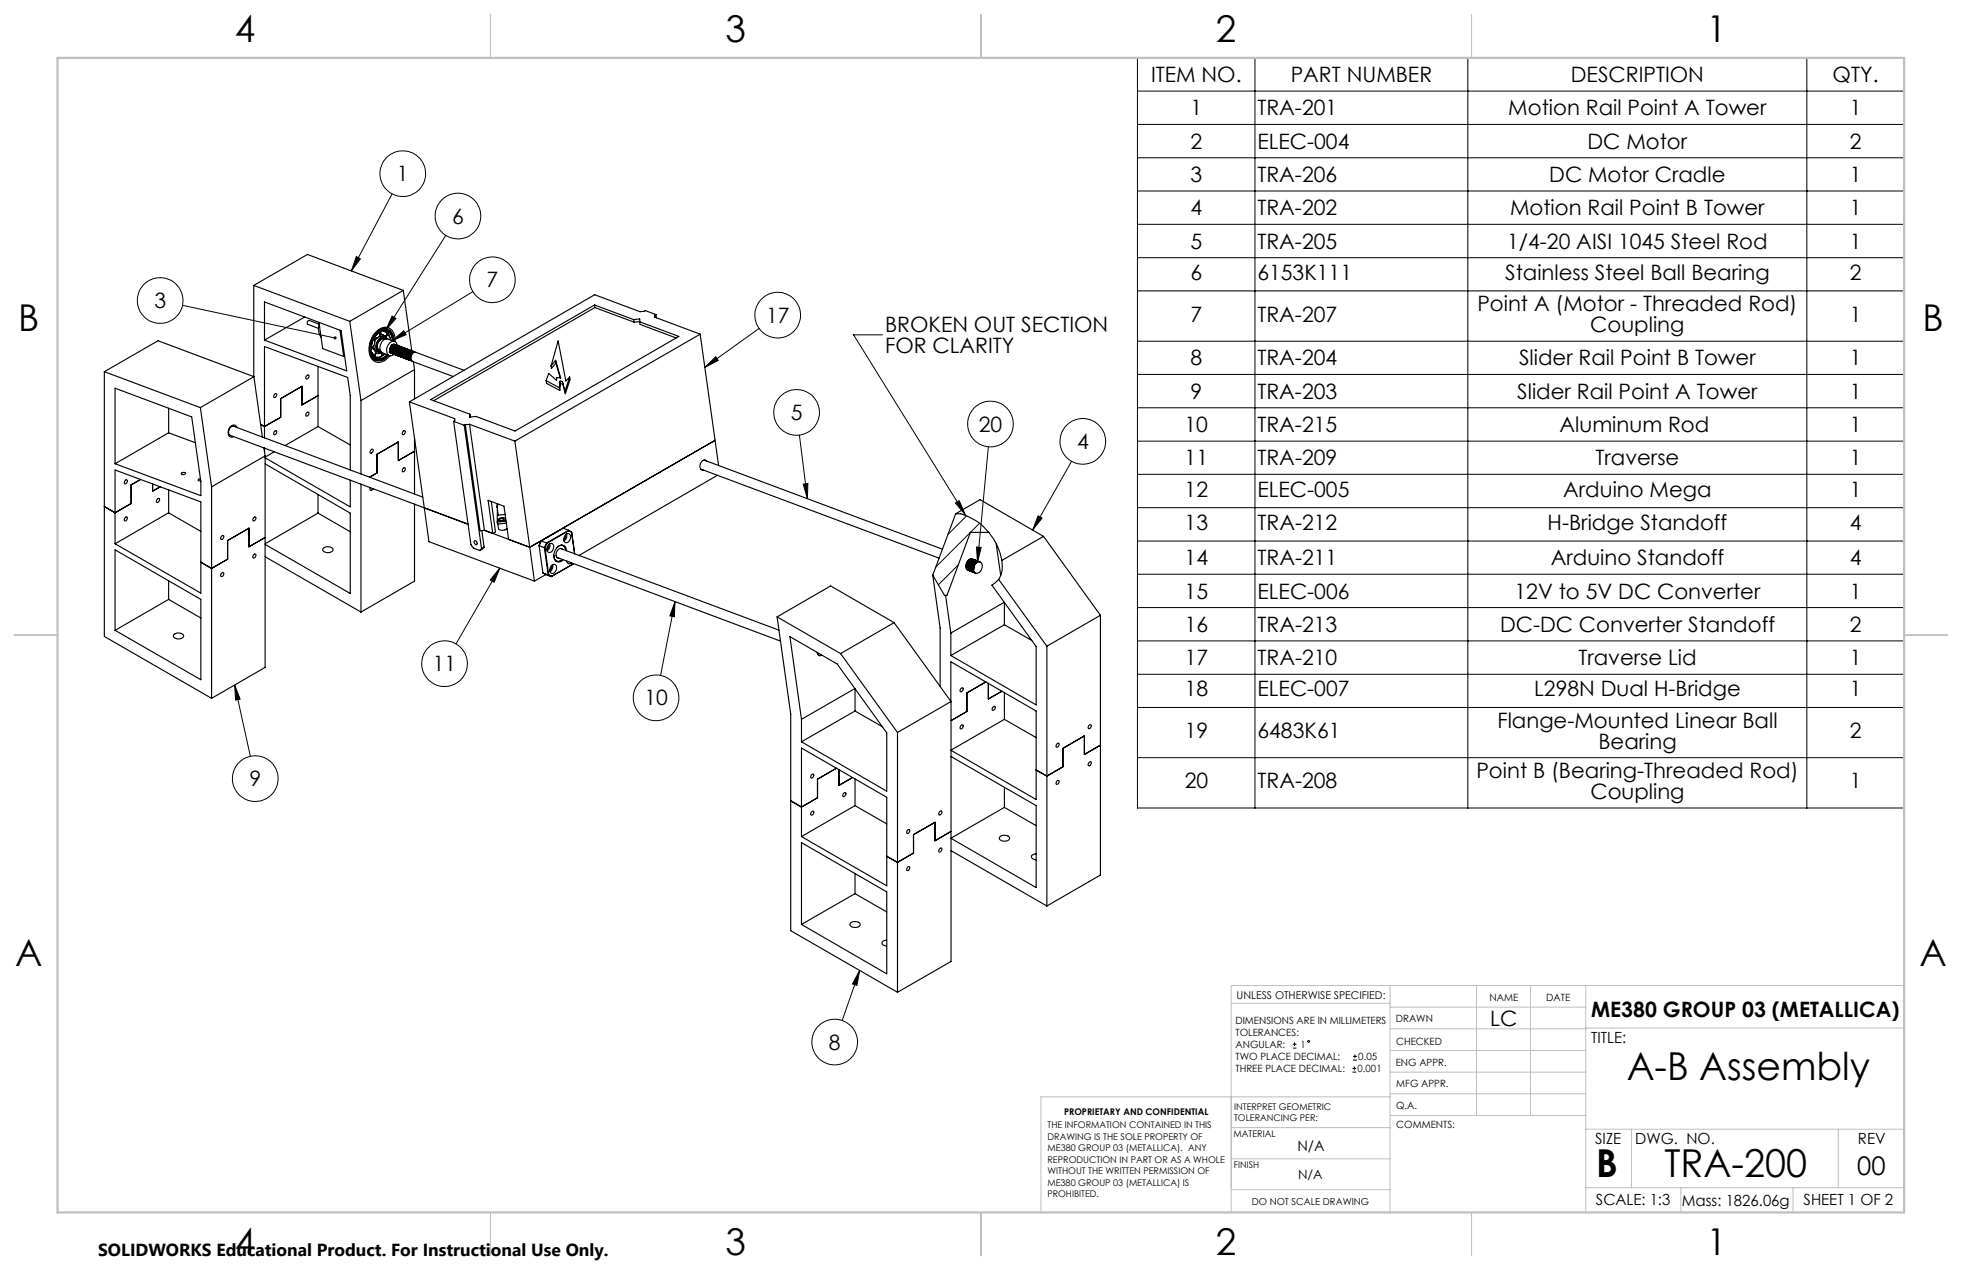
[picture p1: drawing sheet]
<svg xmlns="http://www.w3.org/2000/svg" width="432mm" height="279mm" viewBox="0 0 432 279" stroke-linecap="round" stroke-linejoin="round" font-family="sans-serif">
<g fill="none" stroke="#000" stroke-width=".22">
<path d="M250.3 12.7h168.8v165.1h-168.8zM276.2 12.7v165.1M323 12.7v165.1M397.7 12.7v165.1M250.3 20h168.8M250.3 27.4h168.8M250.3 34.7h168.8M78.4 56.4l.9 .5-2 2.7zM86.3 42.7l-9 16.9M98.1 51.8l-13.2 20.8M250.3 42h168.8M250.3 49.4h168.8"/>
<path d="M250.3 56.7h168.8M40.1 67.2l33.7 7.2M86.3 69.5l.8 .6-2.2 2.5zM86.3 74.9l2.6-2.1 .5 .8zM104.1 64.2l-17.8 10.7M167.1 72.2l-12 8.6M194.2 73.7h-6.3l24.5 39.5M250.3 64h168.8M250.3 75.1h168.8M155.1 80.8l2.4-2.3 .6 .8zM175.9 95.7l1.8 14M217.5 98.3l-2.4 25.4"/>
<path d="M250.3 82.4h168.8M250.3 89.7h168.8M250.3 97h168.8M176.8 106.5l1-.1-.1 3.3zM210.3 110.7l.8-.6 1.3 3.1zM212.7 113.5l-4.1 4.1M215.6 115.1l-9.6 9.6M228.5 113.5l.8 .5-2 2.6zM235.8 101.5l-8.5 15.1M250.3 104.4h168.8M250.3 111.7h168.8M250.3 119h168.8"/>
<path d="M110 125l-1.2 3.1-.9-.5zM110 125l-9.6 16.6M148.6 132.4l-.2 3.3-1-.2zM148.6 132.4l-3.2 16.2M210.9 124.2l-4.4 4.5M214.9 120.3l1 .1-.8 3.3zM250.3 126.3h168.8M250.3 133.7h168.8M51.6 150.7l1.2 3.1-.9 .2zM51.6 150.7l3.5 15.7M250.3 141h168.8M250.3 148.3h168.8"/>
<path d="M250.3 155.6h168.8M250.3 166.7h168.8M189.2 213.5l-.6 3.3-1-.3zM189.2 213.5l-3.9 11M284.5 230.6h.8M284.5 229.7h.8M284.9 229.3v.9M297.6 235.9h.9M297.6 235.1h.9M297.8 233.2h.8M297.8 232.4h.8M298.1 234.6v.9"/>
<path d="M298.2 232v.8"/>
<circle cx="88.6" cy="38.2" r="5"/>
<circle cx="100.8" cy="47.5" r="5"/>
<circle cx="35.3" cy="66.1" r="5"/>
<circle cx="108.4" cy="61.6" r="5"/>
<circle cx="171.2" cy="69.3" r="5"/>
<circle cx="175.3" cy="90.7" r="5"/>
<circle cx="218" cy="93.3" r="5"/>
<circle cx="238.3" cy="97.1" r="5"/>
<circle cx="97.8" cy="146" r="5"/>
<circle cx="144.4" cy="153.5" r="5"/>
<circle cx="56.2" cy="171.3" r="5"/>
<circle cx="183.7" cy="229.2" r="5"/>
<circle cx="288" cy="229.1" r=".2"/>
</g>
<g fill="none" stroke="#000" stroke-width=".25">
<path d="M55.8 62.8l21.2 7.9M55.8 62.8v20.1M55.8 62.8l11.9-6.8 21.1 7.9M58.2 66.4l16.9 6.3 1.2 8.9-18.1-6.8zM67.1 69.7l-8.9 5.1M70.2 71.3l-2.1-.8a.49 .49 0 0 0-.5 .3 .49 .49 0 0 0 .2 .6l2.3 .8M70.2 70.9l.8 5.8 4.6 1.7M70.2 71.2v.2a3.1 3.1 0 0 0 .5 2.8M74.8 72.6l.8 5.8M75.8 78.3l-.2 .1M77 70.7l2.4 17.4M81.8 76.3v.1"/>
<path d="M81.8 77.6l.3 .5M81.9 76.5a.86 .86 0 0 1 .7 .8l.1-.1M81.9 76.6a.94 .94 0 0 1 .6 1.3l-.4 .3 .1-.1-.4-.6M81.9 76.4h-.2M81.9 76.4v.2M81.9 76.6l-.2 .1M81.9 75.4l-.1 .4M82.2 74.6a1.06 1.06 0 0 1-.5 1.7l.2 .1M82.3 76v.2a1.17 1.17 0 0 0 1.1 1.3M82.3 78.2l-.1 .1M82.3 78.2l.3 .1M82.4 78.6h.1"/>
<path d="M82.4 78l-.1 .2M82.5 78.5l.6 .3M82.5 79.2l.2 .1-.2-.1M82.5 77.2h.2M82.6 78.3l-.3 .2M82.6 77.7h.1M82.6 77.8v.5M82.7 77.7l-.1 .1M82.7 77.7h.1M82.9 73.1a2.01 2.01 0 0 1 2.2-.8 2.01 2.01 0 0 1 1.5 1.9v.8a2.12 2.12 0 0 0-2.5-2.5 4.5 4.5 0 0 0-2.1 6 2.09 2.09 0 0 0 3.5-.4 2.26 2.26 0 0 1-3.6 .6 4.7 4.7 0 0 1 1-5.6zM83 74.3l-.6 .9M83 76.1a.91 .91 0 0 0 .7 1.1l-.2-.2"/>
<path d="M83.1 74.3l-.4 .1M83.1 73.4h.1M83.3 76.9l.2 .2M83.4 73.2l-.5 .5M83.4 74l.3-.1 .9 .3M83.5 73.1a.87 .87 0 0 1 0 1 .87 .87 0 0 1-.9 .3h-.3l-.1 .2M83.5 73.1l.1 .4M83.6 73.8h.1M83.6 73.8l.2 .1M83.6 73.5h.1M83.6 78.6l-.3 .1M83.7 73.4l1.1 .5h-.1"/>
<path d="M83.7 73.4v.1M83.7 73.5l1 .4M83.7 73.4l-.1 .1M83.8 77.5v.2l-.4 .1-.7-.1M83.8 72.9l-.1 .5M83.9 77.5l.1 .1-.3 .2-1-.1M84 77.6v.2a.66 .66 0 0 1-.2 .7 .66 .66 0 0 1-.8 .1l-.5-.1M84 77.6v.2M84 78v.2M84 77.9v.1M84.2 72.8l1 .4-.4 .7M84.3 77.8h.1"/>
<path d="M84.3 77.8l-.3 .3M84.3 74v.1M84.3 77.8l-.3 .2M84.5 72.6a1.99 1.99 0 0 1 1.9 2.4M84.5 74.6h.1l-.5-.1-.6 .5M84.5 74h.1M84.5 74l.3 .2M84.5 74.1l.2 .1M84.6 74l.1 .2M84.6 74.4a1.67 1.67 0 0 0-1.7 2.2l.3 .6 .3 .2M84.7 73.9l.1 .3M84.7 73.9l-.4 .1"/>
<path d="M84.7 77.9a2.48 2.48 0 0 1-2 .8M84.7 74.2l.4 .3M84.7 73.9l.2 .2M84.8 74.6a1.56 1.56 0 0 0-1.6 .7 1.56 1.56 0 0 0 .1 1.8l.4 .2M84.8 74.1l.4 .4M84.8 74.1v.1M84.8 73.9h.1M84.8 73.9l.1 .2M84.8 74v.1M84.9 72.6a2.23 2.23 0 0 1 1.6 2.4 1.96 1.96 0 0 0-2.6-2.3 4.4 4.4 0 0 0-1.8 5.6 1.79 1.79 0 0 0 2.8 .3M84.9 74.5a1.35 1.35 0 0 0-1.9 1.3 1.12 1.12 0 0 0 .9 1.6M85 73.1l-.1-.4 .1 .1a2.15 2.15 0 0 1 .8 1.5"/>
<path d="M85 74.5a1.13 1.13 0 0 0-1.2-.3 1.13 1.13 0 0 0-.8 .9l-.2 .4a1.21 1.21 0 0 0-.1 1.4 1.21 1.21 0 0 0 1.2 .6M85 72.3l.3 .1-.2-.1M85.1 72.3a2.6 2.6 0 0 0-2.8 1.5 4.3 4.3 0 0 0-.2 5.1l.6 .3M85.1 72.3h.1M85.1 73.2l.2 .6M85.2 73.2l.1 .6M85.3 78.1a1.99 1.99 0 0 1-3.1 .5M85.3 78.1a2.12 2.12 0 0 1-2.8 .8M85.3 73.8l.4 .3 .2 .7M85.3 73.8l-.4 .3M85.3 78.1l-.4 .5M85.4 78.1l-.5 .5"/>
<path d="M85.7 77.4l.4 .3M85.9 77.7h.1M86.2 77.8h.1M86.3 74.9a1.85 1.85 0 0 0-1-2 1.85 1.85 0 0 0-2.3 .5 3.9 3.9 0 0 0-.6 5.1 1.86 1.86 0 0 0 2.8-.5M86.5 77.9h.1M86.5 75a1.98 1.98 0 0 0-1-2.2 1.98 1.98 0 0 0-2.5 .5 4.1 4.1 0 0 0-.7 5.4 1.84 1.84 0 0 0 2.6-.1M86.7 78l-.4 .2h-.6M86.8 75.7a1.14 1.14 0 0 0-1 .8 1.14 1.14 0 0 0 .4 1.3M86.9 75.1l-1.5-.5a1.83 1.83 0 0 0-1.4 2.9l1.7 .7M86.9 75.8a1.05 1.05 0 0 0-1.1 .7 1.05 1.05 0 0 0 .4 1.3h.2M87 75.1a2.74 2.74 0 0 0-1.9-3.1 4.1 4.1 0 0 0-3.7 3.5 3.3 3.3 0 0 0 1.3 4.1 2.82 2.82 0 0 0 3.1-1.3M87.1 75.8a1.13 1.13 0 0 0-1 .8 1.13 1.13 0 0 0 .4 1.3"/>
<path d="M87.2 76a1.05 1.05 0 0 0-1.1 .6 1.05 1.05 0 0 0 .4 1.3h.1M87.4 76a1.11 1.11 0 0 0-1 .8 1.11 1.11 0 0 0 .4 1.2M87.4 76h.1a.99 .99 0 0 0-.9-1 .99 .99 0 0 0-1.1 .8 1.75 1.75 0 0 0 .2 2.4M87.5 76.1a1.08 1.08 0 0 0-1.1 .6 1.08 1.08 0 0 0 .3 1.3h.3M87.7 76.1a1.11 1.11 0 0 0-1 .8 1.11 1.11 0 0 0 .4 1.2M87.7 76.1h.1M87.8 76.2a1.06 1.06 0 0 0-1.1 .6 1.06 1.06 0 0 0 .4 1.3h.1M87.9 76.2a1.12 1.12 0 0 0-.9 .8 1.12 1.12 0 0 0 .4 1.2M87.9 76.2h.1M88.1 76.3a1.07 1.07 0 0 0-1.1 .6 1.07 1.07 0 0 0 .3 1.3h.2M88.3 78.6h.1M88.3 76.3a1.12 1.12 0 0 0-1 .8 1.12 1.12 0 0 0 .4 1.3"/>
<path d="M88.4 76.4a1.08 1.08 0 0 0-1.1 .6 1.08 1.08 0 0 0 .3 1.3l.2 .1M88.5 78.7h.1M88.6 76.4a1.14 1.14 0 0 0-1 .8 1.14 1.14 0 0 0 .4 1.3M88.7 76.5l-.1-.1a1.12 1.12 0 0 0-.9 1.8l.4 .3M88.8 63.9l-11.8 6.8M88.8 63.9l1.8 13.3M88.8 78.8h.1M88.9 76.5a1.12 1.12 0 0 0-1 .8 1.12 1.12 0 0 0 .4 1.2M89 76.6a1.05 1.05 0 0 0-1.2 .7 1.05 1.05 0 0 0 .4 1.2l.2 .1M89.2 76.6a1.12 1.12 0 0 0-1 .8 1.12 1.12 0 0 0 .3 1.2M89.3 76.7a1.06 1.06 0 0 0-1.1 .7 1.06 1.06 0 0 0 .3 1.2l.2 .1M89.5 76.7a1.14 1.14 0 0 0-1 .8 1.14 1.14 0 0 0 .3 1.2"/>
<path d="M89.6 76.8a1.05 1.05 0 0 0-1.2 .7 1.05 1.05 0 0 0 .4 1.2l.2 .1M89.7 79.1h.1M89.8 76.9a1.1 1.1 0 0 0-1 .8 1.1 1.1 0 0 0 .4 1.2M89.9 76.9a1.08 1.08 0 0 0-1.2 .7 1.08 1.08 0 0 0 .4 1.3h.2M90 77a1.11 1.11 0 0 0-1 .8 1.11 1.11 0 0 0 .5 1.2M90 76.9l.1 .1M90.2 77a1.08 1.08 0 0 0-1.2 .7 1.08 1.08 0 0 0 .4 1.3h.2M90.3 77.1a1.14 1.14 0 0 0-1 .8 1.14 1.14 0 0 0 .4 1.2M90.3 77v.1M90.3 79.2l.3 .1a1.18 1.18 0 0 1 .9-1.8l10.6 4M90.5 77.2a1.06 1.06 0 0 0-1.2 .6 1.06 1.06 0 0 0 .4 1.3h.2M90.5 79.1l-.2 .1"/>
<path d="M90.6 77.2a1.12 1.12 0 0 0-1 .8 1.12 1.12 0 0 0 .5 1.2M90.6 79.4l9.1 3.4M90.6 77.2h.1M90.8 77.3a1.08 1.08 0 0 0-1.2 .6 1.08 1.08 0 0 0 .4 1.3h.2M90.9 77.3a1.14 1.14 0 0 0-1 .8 1.14 1.14 0 0 0 .4 1.2M91 79.6l.2 1.7M91.1 77.4l-.1-.1a1.12 1.12 0 0 0-.9 1.8l.4 .2M91.2 77.4a1.12 1.12 0 0 0-1 .8 1.12 1.12 0 0 0 .4 1.2M91.3 77.5v-.1a1.12 1.12 0 0 0-1 .6 1.12 1.12 0 0 0 0 1.2M122.3 79.3l1.1 3.8h-.9v.6l-1.7-1.5-.6 1.5M122.3 79.3l-1 1.2M122.3 79.3v.6"/>
<path d="M122.3 79.9l-.9 1.2-.1-.6M122.3 79.9l1 3.2M130.8 67.1l-36 20.8 8.6 3.2M130.8 67.1l8.7 3.2M130.8 67.1l.1 .6M130.9 67.7l8.7 3.2M130.9 67.7l-35.5 20.5M139.5 70.3l1.3-.1v.6M139.5 70.3l.1 .6M140.8 70.8l8.6 3.2-36.1 20.8-8.6-3.2-1.3 .2v-.7M140.8 70.8l-1.2 .1M140.8 70.8l.1 .6 7.9 3"/>
<path d="M144.1 69.4v.4l10 3.7M144.1 69.4l.1 .4M144.4 69.2l-2.4-.9-1.1 .3-10-3.8-40.8 23.6M144.4 69.2l-.3 .2M144.4 69.2l.1 .7M154.1 73.5l-40.8 23.5M154.1 73.5l4.1 28.9M23 81.8v58.2l23.6 13.6M23 81.8l21.1 7.9M23 81.8l11.8-6.8 21.1 7.9M25.3 85.4l16.9 6.3 2 14.3v3l-18.9-7zM37.1 95.2l-11.8 6.8"/>
<path d="M37.1 95.2l5.9 2.2M37.1 89.8v5.4M44.1 89.7l2.5 17.4M50.6 95.7l42.8 16M50.6 95.7l.1 .1M51.3 93.7l41.7 15.7M51.4 93.8a1.14 1.14 0 0 0-1 .7 1.14 1.14 0 0 0 .2 1.2M52.1 94.1v-.1a.82 .82 0 0 0-.7-.5 .82 .82 0 0 0-.8 .5l-.2 .3a1.12 1.12 0 0 0 .7 1.9l.3-.1M55.9 82.9l-11.8 6.8M55.9 82.9l1.8 13.3M58.1 98.5l.2 1.8M58.2 96.3v-20.1l18.3 6.8 .6 4v16.4"/>
<path d="M58.2 98.6v.8M60.4 99.4l-2.1 1.2M60.4 94.9l.3-.2a.47 .47 0 0 1 .1 .6 .47 .47 0 0 1-.5 .2zM60.4 86.7l.3-.1a.47 .47 0 0 1 .1 .6 .47 .47 0 0 1-.5 .2zM67.4 90.9l.4-.2a.45 .45 0 0 1 .1 .6 .45 .45 0 0 1-.6 .1zM67.4 82.8l.4-.3a.47 .47 0 0 1 .1 .6 .47 .47 0 0 1-.6 .2zM70 87l-3.5 2.1v-4.1l-4.7 2.7v4.1l-3.6 2-.8-.5M70 93.8l-7.3 4.2M70 93.8l7.1 4.1M70 80.6v13.2M79.4 88.1v16.1M81.7 99l.2-.2a.47 .47 0 0 1 .1 .6 .47 .47 0 0 1-.5 .2z"/>
<path d="M88.7 94.9l.3-.2a.47 .47 0 0 1 .1 .6 .47 .47 0 0 1-.6 .2zM90.1 88.4l10 3.7v.5l-.3 .1M90.1 88.4l3.3 23.3M91.2 99.3l-3.5 2v-4.1l-4.7 2.7v4.1l-1.6 1M91.2 81.3v6.4M91.2 96.3v12.4M91.2 81.3l-11.8 6.8M99.8 92.7l2.4 .9M99.8 92.7l3.8 27.1 .6 .8 1.4 .5M102.2 93.6l3.8 27.1M102.4 93.5l-.2 .1M102.4 93.5l3.3 23.3 .9-.1"/>
<path d="M103.3 93.3l10 3.7M103.3 93.3l-.9 .2M103.3 93.3l3.3 23.4M103.4 91.1l.1 .7M113.3 97l3.3 23.4M120.2 83.7l.1 .6 2.9 1.6M120.2 83.7l2.9 1.6M121.3 80.5l1.5-5.5 1.7 8.8 .9-.9M123.1 85.3l.1 .6M123.3 83.9h.5M123.3 83.9l-.2 1.4M123.3 83.9v.6"/>
<path d="M123.3 84.5l-.1 1.4M123.3 84.5h.6M123.8 83.9l.6 2.1M123.8 83.9l.1 .6M123.9 84.5l.5 2.1M124.4 86v.6M125.4 82.9v.6l-1 3.1M125.4 82.9l-1 3.1M157.4 96.9l-40.8 23.5M25.3 103.4l18.9 7v20.1l-18.9-10.9zM27.6 105.7l.2-.1a.47 .47 0 0 1 .1 .5 .47 .47 0 0 1-.5 .3zM27.6 113.9l.2-.2a.47 .47 0 0 1 .1 .6 .47 .47 0 0 1-.5 .2z"/>
<path d="M30.9 105.5l-2 1.2v4.1l-3.6 2-2.3-1.4M33.6 106.5v1.6l1.6-1M34.6 109.8l.3-.2a.45 .45 0 0 1 .1 .6 .45 .45 0 0 1-.6 .2zM37.1 107.8v5M37.1 112.8l-11.8 6.8M37.1 112.8l7.1 4.1M39.9 104.1a.48 .48 0 0 1 .5-.2 .48 .48 0 0 1 .4 .3 .48 .48 0 0 1-.4 .3 .48 .48 0 0 1-.5-.4zM44.1 105.3l-.5 .3 .6 .2M46.6 107.1v46.5M48.9 117.8h.1a.47 .47 0 0 1 .1 .6 .47 .47 0 0 1-.5 .2v-.5zM55.8 113.9l.3-.2a.47 .47 0 0 1 .1 .6 .47 .47 0 0 1-.5 .2zM58.3 118.3l-3.5 2v-4.1l-4.7 2.7v4.1l-3.5 2.1-2.4-1.4"/>
<path d="M58.3 100.3l-11.7 6.8M58.3 100.3v46.5l-11.7 6.8M58.3 102.1l18.8 10.8v17.7l-18.8-10.8M58.3 100.7l18.8 10.8v-5.9M70 108.8v4.1M70 112.9l-11.7 6.7M70 112.9l7.1 4.1M79.4 106.5v28.2M81.5 107.3v.6l.3-.1 .3-.3M88.7 103l.3-.1a.45 .45 0 0 1 .1 .6 .45 .45 0 0 1-.6 .2zM91.2 110.9v16.9l-11.8 6.9M93.4 111.7l9.6 3.6"/>
<path d="M93.4 111.7l1 7.5 23.2 8.6M104.4 119a.52 .52 0 0 1 .5 .2 .52 .52 0 0 1 0 .6l-.5-.3zM106 116.7l.5 3.7M106.6 116.7l1.8 .7M106.6 116.7l10 3.7M108.1 110.3l.9 6.7-.6 .4M108.4 117.4l-1-7.3 3.5 1.3 1 7.3 4.7 1.7M109.4 111.5l.2 1.8 1.6-.1M109.4 110.8v.7M109.4 114.9l.1 .4 1.9-.2M109.5 112.1l-.1 2.8M109.6 115.3l.1 1a1.39 1.39 0 0 0 1.9 0"/>
<path d="M109.6 110.9l-.2 .6M109.9 114.1l.8-.2 .6 .3a1.06 1.06 0 0 1-1.7 .2zM110 114.2a.52 .52 0 0 1 .5-.2 .52 .52 0 0 1 .4 .3l-.7 .2-.2-.1zM110.6 114.5h-.3M111.4 114.7l-2 .2M119.1 119l-.5 1.1M119.1 119l1.2 .5M120.3 119.5l-.5 1M120.3 119.5h.1M120.4 119.5l-.5 1M120.7 119.8l-.1 .7-.3 .3M120.8 119.7a.65 .65 0 0 1 .9 0 .65 .65 0 0 1 .1 .8 .88 .88 0 0 1-.4 .9 .88 .88 0 0 1-1-.1v-1z"/>
<path d="M121 119.6a1.41 1.41 0 0 1-.6 1.6M124.4 117.7v.6l-.3 .4M124.6 117.5a.66 .66 0 0 1 .8 0 .66 .66 0 0 1 .2 .8 .88 .88 0 0 1-.4 .9 .88 .88 0 0 1-1-.1 1.36 1.36 0 0 1 .4-1.6zM124.7 117.5v.2a1.34 1.34 0 0 1-.6 1.3M125.1 116.7l-4.8 2.8M125.1 116.7l.1 .1M125.1 116.7l-1.1-.5-4.9 2.8M125.1 116.7l.7 .3M125.2 116.8l.6 .3M125.2 116.8l-4.8 2.7M125.8 117l.7 4.8-.7-4.7M125.8 117v.1"/>
<path d="M154.2 103.2l52.5 19.6M154.9 101.2l52.5 19.6M155.6 101.5a.81 .81 0 0 0-.8-.3 .81 .81 0 0 0-.6 .7 .95 .95 0 0 0 .6 1.5M157.9 104.6l-30.5 17.6M210.3 113h1.2a12.9 12.9 0 0 1 9 10.3M210.3 113l5.4-3.1 14 8.1M210.3 113l-5 13.5M217.6 117.1h-4l-5.2 13.9h-.3M219.3 119.7l.9 6.9M229.7 118l12.5 17.4M229.7 118l-9.2 5.3M25.3 121l18.9 10.9v17.6l-18.9-10.8z"/>
<path d="M37.1 127.8v4.1M37.1 131.9l-11.8 6.8M37.1 131.9l7.1 4.1M38.2 139.6a1.46 1.46 0 0 1 2.2 .3 1.27 1.27 0 0 1-1.1 .7 1.27 1.27 0 0 1-1.2-.8zM48.8 126.1l.2-.1a.45 .45 0 0 1 .1 .6 .45 .45 0 0 1-.5 .2zM55.8 122l.3-.1a.47 .47 0 0 1 .1 .6 .47 .47 0 0 1-.5 .2zM58.3 122.5l21.1 12.2M71.1 120.7a1.46 1.46 0 0 1 2.2 .2 1.27 1.27 0 0 1-1.2 .7 1.27 1.27 0 0 1-1.1-.7zM106 120.7l-.4 .4M106.5 120.4l-.5 .3M106.5 120.4l-.9 .7M116.6 120.4l1 7.4"/>
<path d="M118.6 120.1l1.2 .4M118.6 120.1l.9 5.9M119.5 126l1.1 .5M119.5 126l1.8 .9M119.8 120.5h.1M119.8 120.5l.8 6M119.9 120.5l.9 5.9M120.1 126.4l-2.5 1.4M120.6 126.5l.7 .4M120.8 126.4l.6 .4M120.8 126.4l-.2 .1M121.2 124.6a.67 .67 0 0 1 .9-.4 .67 .67 0 0 1 .4 .9 .95 .95 0 0 1-1.3 1 1.18 1.18 0 0 1 0-1.5z"/>
<path d="M121.4 124.5l-.1 .6-.3 .3M121.4 126.8l-.1 .1M121.6 124.2v.9l-.6 .7M121.9 122.1a1.08 1.08 0 0 0 .5 1.3 1.08 1.08 0 0 0 1.4-.3M122.6 122.6l49.2 18.4M122.6 122.7h.1M123.3 120.7l48.1 17.9M123.8 123.1h-.1a1.07 1.07 0 0 1-1.2 .4M123.8 120.8a1.1 1.1 0 0 0-1.3 .4 1.1 1.1 0 0 0 0 1.3l.5 .3M123.8 120a1.08 1.08 0 0 1 .7 1.1 1.07 1.07 0 0 0-.8-1.1 1.07 1.07 0 0 0-1.2 .6M124.7 121.2a1.14 1.14 0 0 0-.9-1.3 1.14 1.14 0 0 0-1.3 .7 2 2 0 0 0 .1 3 1.16 1.16 0 0 0 1.3-.4M124.7 123.4a.57 .57 0 0 0 .4 .6 .57 .57 0 0 0 .7-.2"/>
<path d="M124.9 123.5l-.1 .1M126.2 124l-4.8 2.8M126.2 124l-4.9 2.9M126.2 124h.1M171 135.7l3 21.4v47.7l23.5 13.5M171 135.7l14 8.1M171 135.7l11.8-6.8 14 8.1M196.8 137l-11.8 6.8M196.8 137l12.5 17.3M205.3 126.5l1.6 11.6v12.9M205.3 126.5l2.6 4.5h.2M208.1 131l1.2 8.3"/>
<path d="M209.3 139.3v4.9M212.9 125.4h.1M213.2 125.5h.1M213.2 125.5a1.39 1.39 0 0 1-.5-1.5 1.39 1.39 0 0 1 1.3-1 1.37 1.37 0 0 0-1.3 1.1 1.37 1.37 0 0 0 .7 1.5M213.3 125.3h.1M213.6 125.7h.1M213.9 125.8h.1M214 123h.1M214.1 125.1a1.33 1.33 0 0 1 1.3-1.6 1.42 1.42 0 0 0-1.3 1 1.42 1.42 0 0 0 .5 1.5M214.1 125.1l.2 .1M214.1 123a1.44 1.44 0 0 0-1.4 .8 1.44 1.44 0 0 0 .2 1.6l.2 .1-.1-.1M214.1 125.9h.1"/>
<path d="M214.2 123.1a1.42 1.42 0 0 0-1.3 1 1.42 1.42 0 0 0 .5 1.5M214.2 123v.1a1.39 1.39 0 0 0-1.2 1 1.39 1.39 0 0 0 .6 1.6M214.3 125.9v.1M214.5 123.2a1.42 1.42 0 0 0-1.3 .9 1.42 1.42 0 0 0 .4 1.6M214.5 123.2a1.37 1.37 0 0 0-1.3 1 1.37 1.37 0 0 0 .6 1.5M214.5 123.2h.1M214.6 126l.2 .1M214.6 124.1a.85 .85 0 0 1 1.1-.5 .85 .85 0 0 1 .5 1.1l-.1 .4a1.03 1.03 0 0 1-1.6 .8l-.2-.7zM214.7 123.3a1.4 1.4 0 0 0-1.3 .9 1.4 1.4 0 0 0 .5 1.6M214.7 123.2v.1M214.7 123.3a1.4 1.4 0 0 0-1.3 1 1.4 1.4 0 0 0 .6 1.5h.1a1.41 1.41 0 0 1-.4-1.5 1.41 1.41 0 0 1 1.2-1 1.41 1.41 0 0 0-1.2 1.1 1.41 1.41 0 0 0 .5 1.5h.1M214.7 123.9l-.2 .4-.2 .8h-.2"/>
<path d="M215.1 123.4a1.4 1.4 0 0 0-1.2 1 1.4 1.4 0 0 0 .4 1.5M215.2 123.4a1.4 1.4 0 0 0-1.3 1.1 1.4 1.4 0 0 0 .6 1.5M215.2 123.4h.1M215.6 123.6a1.29 1.29 0 0 0-1.3 1.6M215.6 123.6h.1M219.8 127.5l-1.5 1.2 9.7 13.5v12.9l-18.7-10.9M219.8 127.5l10.6 14.7M220.5 123.3a5.4 5.4 0 0 1-.7 4.2M221 132.5l-11.7 6.8M221.1 137.4l-11.8 6.8M221.1 137.4l6 3.5M221.1 132.5v4.9"/>
<path d="M242.2 135.4l-11.8 6.8M242.2 135.4v57.1l-11.8 6.8M176.4 158.3l-2.6-18.2 10.5 6 10.9 15.1v12.9l-18.8-10.9M176.4 158.3v4.9M179.9 143.5a.59 .59 0 0 0 .3 .7 .59 .59 0 0 0 .6-.1 .6 .6 0 0 1-.6 .1 .6 .6 0 0 1-.3-.6M180.2 144.2h.1M185 143.8l12.5 17.3M188.1 151.5l-11.7 6.8M188.2 156.4l-11.8 6.8M188.2 156.4l6 3.5M188.2 151.5v4.9M209.3 154.3v-8.7l18.7 10.8v19.5l-18.7-10.8"/>
<path d="M209.3 154.3l-11.8 6.8M209.3 154.3v57.2l-11.8 6.8M211.5 151.4l.3-.1a.45 .45 0 0 1 .1 .6 .45 .45 0 0 1-.6 .2zM211.6 159.5h.2a.47 .47 0 0 1 .1 .6 .47 .47 0 0 1-.6 .2l.1-.5zM217 150l-4.2 2.4v4.1l-3.5 2M217.5 150.4v3.4l3-1.7M218.4 155.7l.4-.3a.47 .47 0 0 1 .2 .6 .47 .47 0 0 1-.6 .2zM221.1 152.4v5.9M221.1 158.3l-11.8 6.7M221.1 158.3l6.9 4M230.4 142.2v57.1M239.7 159.6l.3-.2a.45 .45 0 0 1 .1 .6 .45 .45 0 0 1-.6 .2z"/>
<path d="M176.4 164.6l18.8 10.8v19.5l-18.8-10.9zM178.6 170.4l.3-.1a.45 .45 0 0 1 .1 .6 .45 .45 0 0 1-.6 .2zM178.6 178.6l.3-.2a.47 .47 0 0 1 .1 .6 .47 .47 0 0 1-.6 .2zM184.1 169l-4.2 2.4v4.1l-3.5 2.1-2.4-1.4M184.6 169.3v3.5l3-1.7M185.8 174.4l.1-.1a.47 .47 0 0 1 .2 .6 .47 .47 0 0 1-.6 .3l.1-.5zM188.2 171.4v5.8M188.2 177.2l-11.8 6.8M188.2 177.2l7 4.1M197.5 161.1v57.2M206.8 178.5l.3-.1a.45 .45 0 0 1 .1 .6 .45 .45 0 0 1-.6 .2zM209.3 166.4l18.7 10.8v18.1l-18.7-10.9"/>
<path d="M221.1 173.2v4.4M221.1 177.6l-11.8 6.8M221.1 177.6l6.9 4M232.6 163.7l.3-.2a.47 .47 0 0 1 .1 .6 .47 .47 0 0 1-.6 .2zM232.6 171.8l.3-.1a.47 .47 0 0 1 .1 .6 .47 .47 0 0 1-.6 .2zM239.7 167.7l.3-.1a.47 .47 0 0 1 .1 .6 .47 .47 0 0 1-.6 .2zM242.2 163.9l-3.5 2.1v-4.1l-4.8 2.7v4.1l-3.5 2-2.4-1.3M176.4 185.4l18.8 10.8v18l-18.8-10.8zM188.2 192.2v4.4M188.2 196.6l-11.8 6.8M188.2 196.6l7 4M199.7 182.6l.3-.1a.47 .47 0 0 1 .1 .6 .47 .47 0 0 1-.5 .2z"/>
<path d="M199.7 190.8l.3-.2a.47 .47 0 0 1 .1 .6 .47 .47 0 0 1-.5 .3zM206.8 186.7l.3-.2a.47 .47 0 0 1 .1 .6 .47 .47 0 0 1-.6 .3zM209.3 182.9l-3.5 2.1v-4.1l-4.8 2.7v4.1l-3.5 2-2.3-1.3M209.3 187.1l21.1 12.2M220.2 184l1-.2a.85 .85 0 0 1 1 .7 1.37 1.37 0 0 1-2.3-.1zM228 187.8l-.1 .1a.74 .74 0 0 0-.9 .8l.2 .2 .8 .3M187.3 203l1-.3a.85 .85 0 0 1 1 .8 1.37 1.37 0 0 1-2.3-.1zM195.2 206.8h-.2a.79 .79 0 0 0-.9 .8l.5 .4 .6 .1"/>
</g>
<g fill="none" stroke="#c0c0c0" stroke-width=".22">
<path d="M305.9 216.8v49.9M324.9 216.8v28.6M336.8 216.8v28.6M349 216.8v49.9M419.1 216.8h-148.1v49.9M271 220.7h34.9M305.9 231.1h43.1M305.9 226.3h43.1M305.9 221.6h43.1M305.9 235.9h43.1M349 226.2h70.1M271 255h34.9"/>
<path d="M271 248.1h35M305.9 240.6h43.1M306 245.4h43M306 241.3h-76.9v25.4M349 248.4h70.1M359.1 248.4v12.9M404.6 248.4v12.9M271 261.7h34.9M349 261.3h70.1M369.9 261.3v5.4M394.6 261.3v5.4"/>
</g>
<path d="M108 3.2v9.5M215.9 3.2v9.5M323.8 3.2v9.5M3.1 139.7h9.6M419.1 139.7h9.5M108 266.7v9.6M215.9 266.7v9.6M323.8 266.7v9.6" fill="none" stroke="#c0c0c0" stroke-width=".25"/>
<path d="M12.7 12.7h406.4v254h-406.4z" fill="none" stroke="#c0c0c0" stroke-width=".5"/>
<path d="M78.4 56.4l.9 .5-2 2.7zM228.5 113.5l.8 .5-2 2.6zM51.6 150.7l1.2 3.1-.9 .2zM189.2 213.5l-.6 3.3-1-.3zM176.8 106.5l1-.1-.1 3.3zM148.6 132.4l-.2 3.3-1-.2zM155.1 80.8l2.4-2.3 .6 .8zM110 125l-1.2 3.1-.9-.5zM86.3 74.9l2.6-2.1 .5 .8zM86.3 69.5l.8 .6-2.2 2.5zM73.5 74.1l-.1 .1a.33 .33 0 0 0 .3 .5 .33 .33 0 0 0 .4-.3h-.3l.3-.1a.33 .33 0 0 0-.2-.3 .33 .33 0 0 0-.4 .1zM214.9 120.3l1 .1-.8 3.3zM210.3 110.7l.8-.6 1.3 3.1z" fill="#000"/>
<g font-size="8.5">
<text x="358" y="237.7">A-B Assembly</text>
<text x="351.3" y="259">B</text>
<text x="366.3" y="258.9">TRA-200</text>
</g>
<g font-size="8.1">
<text x="51.7" y="9.3">4</text>
<text x="159.7" y="9.3">3</text>
<text x="267.6" y="9.3">2</text>
<text x="375.6" y="9.3">1</text>
<text x="4" y="72.8">B</text>
<text x="423.1" y="72.8">B</text>
<text x="3.3" y="212.5">A</text>
<text x="422.4" y="212.5">A</text>
<text x="51.7" y="276">4</text>
<text x="159.7" y="276">3</text>
<text x="267.6" y="276">2</text>
<text x="375.6" y="276">1</text>
</g>
<text font-size="5.6" x="408.7" y="258.5">00</text>
<g font-size="4.7">
<text x="253.3" y="18.1">ITEM NO.</text>
<text x="284.1" y="18.1">PART NUMBER</text>
<text x="345.7" y="18.1">DESCRIPTION</text>
<text x="403.3" y="18.1">QTY.</text>
<text x="262" y="25.4">1</text>
<text x="276.7" y="25.4">TRA-201</text>
<text x="332" y="25.4">Motion Rail Point A Tower</text>
<text x="407.1" y="25.4">1</text>
<text x="262" y="32.7">2</text>
<text x="276.7" y="32.7">ELEC-004</text>
<text x="349.4" y="32.7">DC Motor</text>
<text x="407.1" y="32.7">2</text>
<text x="87.4" y="39.9">1</text>
<text x="262" y="40">3</text>
<text x="276.7" y="40">TRA-206</text>
<text x="341" y="40">DC Motor Cradle</text>
<text x="407.1" y="40">1</text>
<text x="262" y="47.4">4</text>
<text x="276.7" y="47.4">TRA-202</text>
<text x="332.3" y="47.4">Motion Rail Point B Tower</text>
<text x="407.1" y="47.4">1</text>
<text x="99.5" y="49.2">6</text>
<text x="262" y="54.7">5</text>
<text x="276.7" y="54.7">TRA-205</text>
<text x="331.7" y="54.7">1/4-20 AISI 1045 Steel Rod</text>
<text x="407.1" y="54.7">1</text>
<text x="107.1" y="63.2">7</text>
<text x="262" y="61.6">6</text>
<text x="276.7" y="61.6">6153K111</text>
<text x="331.3" y="61.6">Stainless Steel Ball Bearing</text>
<text x="407.1" y="61.6">2</text>
<text x="34" y="67.8">3</text>
<text x="168.6" y="71">17</text>
<text x="262" y="70.8">7</text>
<text x="276.7" y="70.8">TRA-207</text>
<text x="325.1" y="68.5">Point A (Motor - Threaded Rod)</text>
<text x="407.1" y="70.8">1</text>
<text x="194.8" y="73.1">BROKEN OUT SECTION</text>
<text x="194.8" y="77.6">FOR CLARITY</text>
<text x="350" y="73">Coupling</text>
<text x="262" y="80.4">8</text>
<text x="276.7" y="80.4">TRA-204</text>
<text x="334.3" y="80.4">Slider Rail Point B Tower</text>
<text x="407.1" y="80.4">1</text>
<text x="262" y="87.7">9</text>
<text x="276.7" y="87.7">TRA-203</text>
<text x="333.9" y="87.7">Slider Rail Point A Tower</text>
<text x="407.1" y="87.7">1</text>
<text x="174" y="92.4">5</text>
<text x="215.4" y="95">20</text>
<text x="260.7" y="95">10</text>
<text x="276.7" y="95">TRA-215</text>
<text x="343.2" y="95">Aluminum Rod</text>
<text x="407.1" y="95">1</text>
<text x="237" y="98.8">4</text>
<text x="260.7" y="102.4">11</text>
<text x="276.7" y="102.4">TRA-209</text>
<text x="351.1" y="102.4">Traverse</text>
<text x="407.1" y="102.4">1</text>
<text x="260.7" y="109.3">12</text>
<text x="276.7" y="109.3">ELEC-005</text>
<text x="344" y="109.3">Arduino Mega</text>
<text x="407.1" y="109.3">1</text>
<text x="260.7" y="116.6">13</text>
<text x="276.7" y="116.6">TRA-212</text>
<text x="340.6" y="116.6">H-Bridge Standoff</text>
<text x="407.1" y="116.6">4</text>
<text x="260.7" y="124.4">14</text>
<text x="276.7" y="124.4">TRA-211</text>
<text x="341.3" y="124.4">Arduino Standoff</text>
<text x="407.1" y="124.4">4</text>
<text x="260.7" y="131.7">15</text>
<text x="276.7" y="131.7">ELEC-006</text>
<text x="333.3" y="131.7">12V to 5V DC Converter</text>
<text x="407.1" y="131.7">1</text>
<text x="260.7" y="139">16</text>
<text x="276.8" y="139">TRA-213</text>
<text x="330.1" y="139">DC-DC Converter Standoff</text>
<text x="407.1" y="139">2</text>
<text x="95.3" y="147.7">11</text>
<text x="260.7" y="146.3">17</text>
<text x="276.8" y="146.3">TRA-210</text>
<text x="347.4" y="146.3">Traverse Lid</text>
<text x="407.1" y="146.3">1</text>
<text x="141.8" y="155.2">10</text>
<text x="260.7" y="153.2">18</text>
<text x="276.8" y="153.2">ELEC-007</text>
<text x="337.6" y="153.2">L298N Dual H-Bridge</text>
<text x="407.1" y="153.2">1</text>
<text x="329.6" y="160.1">Flange-Mounted Linear Ball</text>
<text x="260.7" y="162.4">19</text>
<text x="276.8" y="162.4">6483K61</text>
<text x="351.8" y="164.7">Bearing</text>
<text x="407.1" y="162.4">2</text>
<text x="54.9" y="173">9</text>
<text x="260.7" y="173.5">20</text>
<text x="276.8" y="173.5">TRA-208</text>
<text x="324.9" y="171.2">Point B (Bearing-Threaded Rod)</text>
<text x="407.1" y="173.5">1</text>
<text x="350" y="175.7">Coupling</text>
<text x="328" y="225.6">LC</text>
<text x="350.2" y="223.8">ME380 GROUP 03 (METALLICA)</text>
<text x="182.4" y="230.9">8</text>
</g>
<text font-size="3.8" x="21.6" y="276.3">SOLIDWORKS Educational Product. For Instructional Use Only.</text>
<g font-size="3.4">
<text x="350.2" y="229.5">TITLE:</text>
<text x="351.1" y="251.6">SIZE</text>
<text x="359.9" y="251.6">DWG. NO.</text>
<text x="408.9" y="251.7">REV</text>
<text x="351.2" y="265.2">SCALE: 1:3</text>
<text x="370.1" y="265.3">Mass: 1826.06g</text>
<text x="396.9" y="265.2">SHEET 1 OF 2</text>
</g>
<text font-size="3.2" x="285.5" y="253.3">N/A</text>
<text font-size="2.8" x="285.7" y="259.4">N/A</text>
<text font-size="2.4" x="272.2" y="219.7">UNLESS OTHERWISE SPECIFIED:</text>
<g font-size="2.2">
<text x="327.8" y="220.1">NAME</text>
<text x="340.3" y="220.2">DATE</text>
<text x="271.9" y="225.3">DIMENSIONS ARE IN MILLIMETERS</text>
<text x="271.9" y="227.9">TOLERANCES:</text>
<text x="307.2" y="224.9">DRAWN</text>
<text x="271.9" y="230.6">ANGULAR:</text>
<text x="271.9" y="233.2">TWO PLACE DECIMAL:</text>
<text x="286.2" y="230.6">1</text>
<text x="298.9" y="233.2">0.05</text>
<text x="307.3" y="229.8">CHECKED</text>
<text x="271.9" y="235.9">THREE PLACE DECIMAL:</text>
<text x="298.8" y="235.9">0.001</text>
<text x="307.2" y="234.5">ENG APPR.</text>
<text x="307.3" y="239.2">MFG APPR.</text>
<text x="307.3" y="243.9">Q.A.</text>
<text x="307.3" y="248.1">COMMENTS:</text>
</g>
<text font-size="2.1" x="275.5" y="265.1">DO NOT SCALE DRAWING</text>
<g font-size="2">
<text x="234.2" y="245.3">PROPRIETARY AND CONFIDENTIAL</text>
<text x="271.6" y="244.1">INTERPRET GEOMETRIC</text>
<text x="230.5" y="248.2">THE INFORMATION CONTAINED IN THIS</text>
<text x="230.5" y="250.7">DRAWING IS THE SOLE PROPERTY OF</text>
<text x="271.5" y="250.2">MATERIAL</text>
<text x="271.6" y="246.6">TOLERANCING PER:</text>
<text x="230.5" y="253.3">ME380 GROUP 03 (METALLICA). ANY</text>
<text x="230.5" y="255.8">REPRODUCTION IN PART OR AS A WHOLE</text>
<text x="271.5" y="257">FINISH</text>
<text x="230.5" y="258.3">WITHOUT THE WRITTEN PERMISSION OF</text>
<text x="230.5" y="260.8">ME380 GROUP 03 (METALLICA) IS</text>
<text x="230.5" y="263.4">PROHIBITED.</text>
</g>
</svg>
